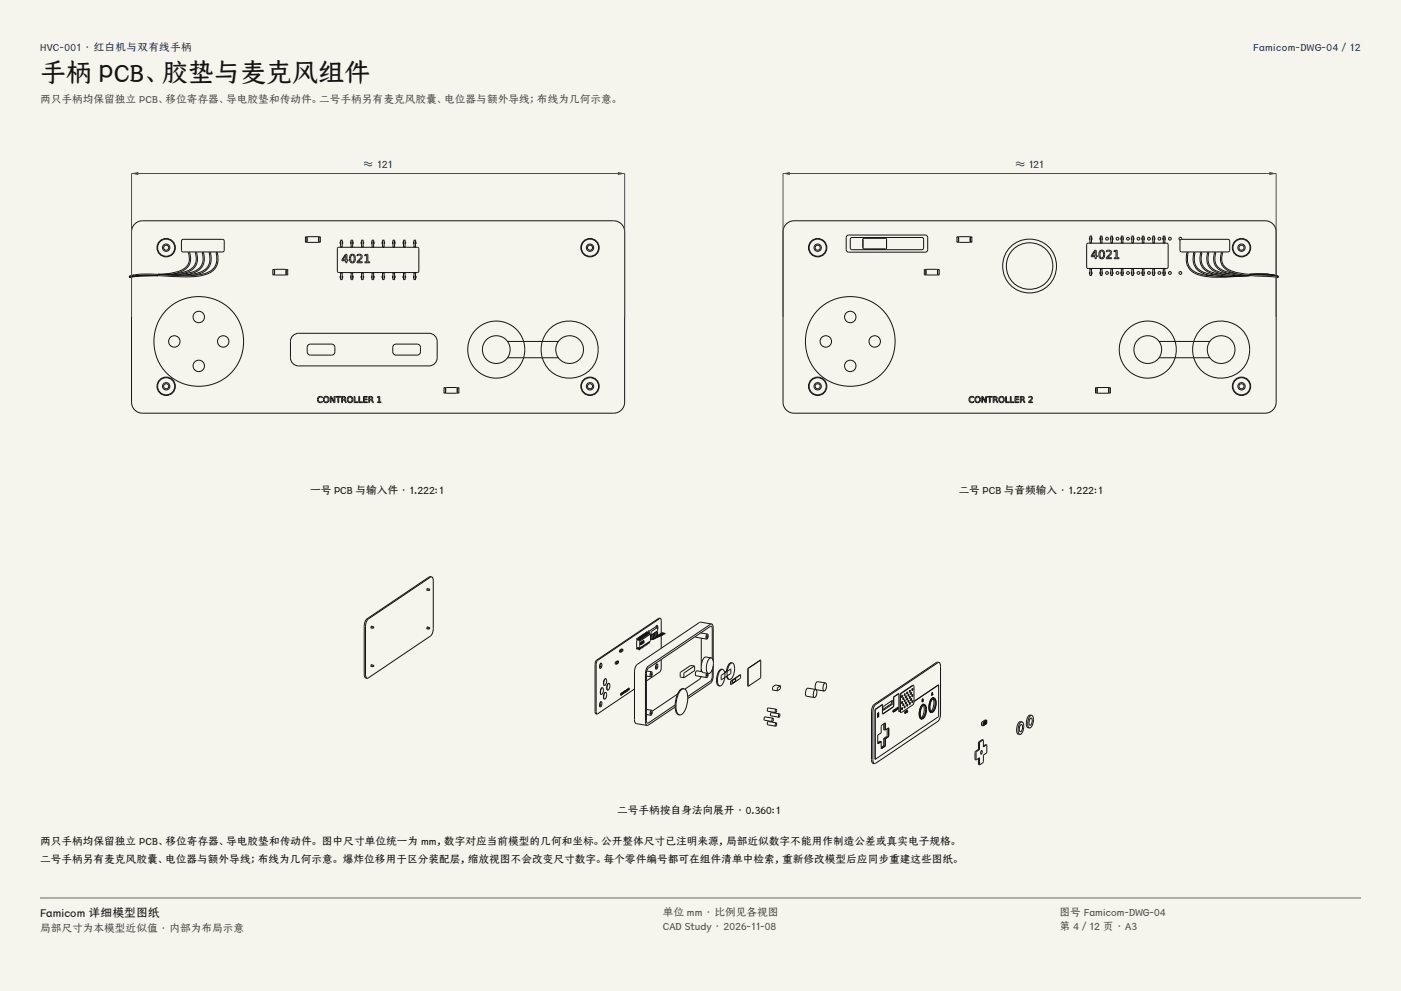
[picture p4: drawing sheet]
<svg xmlns="http://www.w3.org/2000/svg" width="420mm" height="297mm" viewBox="0 0 420 297" stroke-linecap="round" stroke-linejoin="round" font-family="sans-serif">
<g fill="#f5f4ed">
<path d="M0 0h420v297h-420z"/>
<path d="M12 12h396v275h-396z"/>
</g>
<g fill="none" stroke="#141413" stroke-width=".3">
<path d="M54.5 72l.4-.3h11.8l.5 .5v2.8l-.5 .5h-11.8l-.5-.5zM91.6 71v1.6h.4v-1.6M91.6 71h.4M92.1 71h3.4v1.6h-3.4zM95.6 71v1.6h.4v-1.6M95.6 71h.4M101.3 74.2h24.1l.2 .3-.1 7-.4 .2-23.8-.1-.2-.3v-6.8zM102.1 72.4l-.1 .5 .1 .2M102.1 74h.5M102.6 72h-.5v2M102.6 72.4l.2 .4-.2 .3M102.6 72v2"/>
<path d="M103.6 76.2h.4v1.7h.4v.3h-.4v.6h-.3v-.6h-1.2v-.4zM103.7 76.5v1.4h-.9zM105.2 76.3a1.05 1.05 0 0 1 1.2 .3 1.05 1.05 0 0 1 .1 1.2 .91 .91 0 0 1-1.1 1 .91 .91 0 0 1-.6-1.3zM105.3 72.4l-.2 .5 .2 .2M105.3 72v2M105.3 74h.4M105.3 72h.4M105.4 76.6a.64 .64 0 0 1 .7 .1 .64 .64 0 0 1 .1 .8 .61 .61 0 0 1-.1 .8 .61 .61 0 0 1-.8 0l-.2-1.1zM105.7 72.4l.2 .4-.2 .3M105.7 72v2M107 76.3a.91 .91 0 0 1 1.4 .1 .91 .91 0 0 1-.3 1.4l-.7 .7h1.2v.3h-1.6v-.3l.7-.8a.68 .68 0 0 0 .5-1 .68 .68 0 0 0-1.2 0zM108.4 72.4l-.2 .5 .2 .2"/>
<path d="M108.4 72v2M108.4 74h.4M108.4 72h.4M108.9 72.4l.1 .4-.1 .3M108.9 72v2M109.3 76.3l1-.1v2.3h.5v.3h-1.4v-.3h.5v-2l-.6 .2zM111.5 72.4l-.1 .5 .1 .2M111.5 72v2M111.6 72h.4v2M111.6 74h.4M112 72.4l.2 .4-.2 .3M114.7 72.4l-.2 .5 .2 .2"/>
<path d="M114.7 72v2M114.7 72h.4v2M114.7 74h.4M115.1 72.4l.2 .4-.2 .3M117.8 72.4l-.1 .5 .1 .2M117.8 74v-2h.5v2M117.8 74h.5M118.3 72.4l.2 .4-.2 .3M121 72.4l-.2 .5 .2 .2M121 74v-2h.4v2M121 74h.4M121.4 72.4l.2 .4-.2 .3"/>
<path d="M124.1 72.4l-.2 .5 .2 .2M124.1 74v-2h.4l.1 2M124.1 74h.4M124.6 72.4l.2 .4-.2 .3M38.7 82.9l.2 .3M38.7 82.9a29.2 29.2 0 0 1 11.6-.5 27.2 27.2 0 0 0 12.2-.9 4.5 4.5 0 0 0 2.3-5.8h.3a5 5 0 0 1-4.4 6.8 68.5 68.5 0 0 1-15.1 0h-1.5a13.6 13.6 0 0 0-5.2 .7M39.1 82.7l-.4 .2M39.4 82.6v-13.1a3.3 3.3 0 0 1 3.3-3.3h141.3a3.3 3.3 0 0 1 3.3 3.3v51a3.3 3.3 0 0 1-3.3 3.3h-141.3a3.3 3.3 0 0 1-3.3-3.3v-37.5M40.2 82.4l-1.5 .5M47.4 82.6l-4.4-.1-2.8 .3M47.4 82.6h-4.8l-3 .3M47.4 82.6l-5.6 .1-2.8 .4"/>
<path d="M47.4 82.6l-6.5 .2-2 .4M47.4 82.2a29.7 29.7 0 0 0 11.1-1 4.1 4.1 0 0 0 2.1-5.5h.3a4.7 4.7 0 0 1-4 6.4l-1.3 .3M47.4 82.2a34 34 0 0 0 12.8-.7 4.3 4.3 0 0 0 2.5-5.8h.3a4.9 4.9 0 0 1-4.3 6.7l-1.3 .2M52.3 82a5.1 5.1 0 0 0 4.9-4.4l-.4-2-.3 .1a5.5 5.5 0 0 1 .1 3.2 5.9 5.9 0 0 1-5.3 3l-3.9 .3M53.9 82.2a5.4 5.4 0 0 0 5.3-4l-.3-2.6-.3 .1a4.2 4.2 0 0 1-3.5 5.8l-3.4 .6-4.3 .1M81.8 80.8v1.5M81.8 80.8h.4v1.6h-.4M82.4 80.8h3.3v1.6h-3.3zM85.8 80.8h.5l-.1 1.6h-.4zM102.1 82.7l-.1 .5 .1 .2M102.6 81.8h-.5v2h.5M102.6 82.7l.2 .3-.2 .4"/>
<path d="M102.6 81.8v2M105.3 82.7l-.2 .2 .2 .5M105.3 81.8v2M105.3 83.8h.4M105.3 81.8h.4M105.7 82.7l.2 .3-.2 .4M105.7 81.8v2M108.4 82.7l-.2 .5 .2 .2M108.4 81.8v2M108.4 83.8h.4M108.4 81.8h.4M108.9 82.7l.1 .3-.1 .4"/>
<path d="M108.9 81.8v2M111.5 82.7l-.1 .5 .1 .2M111.5 81.8v2M111.6 81.8h.4v2h-.4M112 82.7l.2 .3-.2 .4M114.7 82.7l-.2 .2 .2 .5M114.7 81.8v2M114.7 81.8h.4v2h-.4M115.1 82.7l.2 .3-.2 .4M117.8 82.7l-.1 .5 .1 .2M117.8 81.8h.5v2h-.5zM118.3 82.7l.2 .3-.2 .4"/>
<path d="M121 82.7l-.2 .5 .2 .2M121 81.8h.4v2h-.4zM121.4 82.7l.2 .3-.2 .4M124.1 82.7l-.2 .5 .2 .2M124.1 81.8h.5l-.1 2h-.4zM124.6 82.7l.2 .3-.2 .4M87.6 100.8a2.44 2.44 0 0 1 1.9-.9h39.1a2.44 2.44 0 0 1 2.5 2.4v4.9a2.44 2.44 0 0 1-2.5 2.5h-39.1a2.44 2.44 0 0 1-2.4-2.5v-4.9zM92.4 103.4l.7-.3h6.3a.98 .98 0 0 1 1 1v1.3a.98 .98 0 0 1-1 1h-6.3a.98 .98 0 0 1-1-1v-1.3zM95.4 119a.71 .71 0 0 1 1.2 .2 .72 .72 0 0 0-1 0 .72 .72 0 0 0 0 1 .72 .72 0 0 0 1 .1 .79 .79 0 0 1-.9 .4 .79 .79 0 0 1-.5-1zM99 118.8h.3l.9 1.6v-1.6h.2v1.9h-.3l-.9-1.6v1.6h-.2zM100.6 118.8h1.6v.2h-.7v1.7h-.2v-1.7h-.7zM102.4 118.8h.6a.51 .51 0 0 1 .6 .4 .51 .51 0 0 1-.3 .6l.6 .9h-.3l-.7-.8h-.2v.8h-.3z"/>
<path d="M102.7 119h.3a.33 .33 0 0 1 .4 .4 .33 .33 0 0 1-.4 .3h-.3zM106.2 118.8h.2v1.6h.9v.3h-1.1zM107.6 118.8h.2v1.6h.9v.3h-1.1zM109 118.8h1.1v.2h-.9v.6h.9v.2h-.9v.6h1v.3h-1.2zM110.6 118.8h.5a.51 .51 0 0 1 .6 .4 .51 .51 0 0 1-.3 .6l.6 .9h-.3l-.6-.8h-.3v.8h-.2zM110.8 119h.3a.33 .33 0 0 1 .4 .4 .33 .33 0 0 1-.4 .3h-.3zM113.1 118.9l.7-.1v1.6h.4v.3h-1v-.3h.4v-1.4l-.5 .1zM118 103.4l.7-.3h6.4a.98 .98 0 0 1 1 1v1.3a.98 .98 0 0 1-1 1h-6.4a.98 .98 0 0 1-1-1v-1.3zM133.1 116.2v1.6M133.1 117.8h.4M133.1 116.2h.4M133.5 116.2v1.6"/>
<path d="M133.7 116.2h3.3v1.6h-3.3zM137.1 116.2v1.6M137.2 117.8h.3M137.2 116.2h.3M137.6 116.2v1.6M152.1 102.3h15.3M152.1 107.2h15.3"/>
<circle cx="49.8" cy="74.2" r="2.76"/>
<circle cx="49.8" cy="74.2" r="2.57"/>
<circle cx="49.8" cy="74.2" r="1.1"/>
<circle cx="49.8" cy="74.2" r=".76"/>
<circle cx="91.6" cy="71" r=".02"/>
<circle cx="91.6" cy="72.6" r=".02"/>
<circle cx="92" cy="71" r=".02"/>
<circle cx="92" cy="72.6" r=".02"/>
<circle cx="95.6" cy="71" r=".02"/>
<circle cx="95.6" cy="72.6" r=".02"/>
<circle cx="96" cy="71" r=".02"/>
<circle cx="96" cy="72.6" r=".02"/>
<circle cx="102.1" cy="74" r=".02"/>
<circle cx="102.1" cy="72" r=".02"/>
<circle cx="102.6" cy="72" r=".02"/>
<circle cx="102.6" cy="74" r=".02"/>
<circle cx="105.3" cy="74" r=".02"/>
<circle cx="105.3" cy="72" r=".02"/>
<circle cx="105.7" cy="72" r=".02"/>
<circle cx="105.7" cy="74" r=".02"/>
<circle cx="108.4" cy="72" r=".02"/>
<circle cx="108.4" cy="74" r=".02"/>
<circle cx="108.8" cy="74" r=".02"/>
<circle cx="108.8" cy="72" r=".02"/>
<circle cx="111.6" cy="72" r=".02"/>
<circle cx="111.6" cy="74" r=".02"/>
<circle cx="112" cy="72" r=".02"/>
<circle cx="112" cy="74" r=".02"/>
<circle cx="114.7" cy="74" r=".02"/>
<circle cx="114.7" cy="72" r=".02"/>
<circle cx="115.1" cy="74" r=".02"/>
<circle cx="115.1" cy="72" r=".02"/>
<circle cx="117.8" cy="74" r=".02"/>
<circle cx="117.8" cy="72" r=".02"/>
<circle cx="118.3" cy="74" r=".02"/>
<circle cx="118.3" cy="72" r=".02"/>
<circle cx="121" cy="74" r=".02"/>
<circle cx="121" cy="72" r=".02"/>
<circle cx="121.4" cy="72" r=".02"/>
<circle cx="121.4" cy="74" r=".02"/>
<circle cx="124.1" cy="74" r=".02"/>
<circle cx="124.1" cy="72" r=".02"/>
<circle cx="124.5" cy="72" r=".02"/>
<circle cx="124.5" cy="74" r=".02"/>
<circle cx="176.9" cy="74.2" r="2.76"/>
<circle cx="176.9" cy="74.2" r="2.57"/>
<circle cx="176.9" cy="74.2" r="1.1"/>
<circle cx="176.9" cy="74.2" r=".76"/>
<circle cx="59.6" cy="95" r="1.72"/>
<circle cx="81.8" cy="82.3" r=".02"/>
<circle cx="81.8" cy="80.8" r=".02"/>
<circle cx="82.2" cy="82.3" r=".02"/>
<circle cx="82.2" cy="80.8" r=".02"/>
<circle cx="85.8" cy="82.3" r=".02"/>
<circle cx="85.8" cy="80.8" r=".02"/>
<circle cx="86.2" cy="82.3" r=".02"/>
<circle cx="86.2" cy="80.8" r=".02"/>
<circle cx="102.1" cy="83.8" r=".02"/>
<circle cx="102.1" cy="81.8" r=".02"/>
<circle cx="102.6" cy="83.8" r=".02"/>
<circle cx="102.6" cy="81.8" r=".02"/>
<circle cx="105.3" cy="83.8" r=".02"/>
<circle cx="105.3" cy="81.8" r=".02"/>
<circle cx="105.7" cy="83.8" r=".02"/>
<circle cx="105.7" cy="81.8" r=".02"/>
<circle cx="108.4" cy="83.8" r=".02"/>
<circle cx="108.4" cy="81.8" r=".02"/>
<circle cx="108.8" cy="83.8" r=".02"/>
<circle cx="108.8" cy="81.8" r=".02"/>
<circle cx="111.6" cy="83.8" r=".02"/>
<circle cx="111.6" cy="81.8" r=".02"/>
<circle cx="112" cy="83.8" r=".02"/>
<circle cx="112" cy="81.8" r=".02"/>
<circle cx="114.7" cy="83.8" r=".02"/>
<circle cx="114.7" cy="81.8" r=".02"/>
<circle cx="115.1" cy="83.8" r=".02"/>
<circle cx="115.1" cy="81.8" r=".02"/>
<circle cx="117.8" cy="83.8" r=".02"/>
<circle cx="117.8" cy="81.8" r=".02"/>
<circle cx="118.3" cy="83.8" r=".02"/>
<circle cx="118.3" cy="81.8" r=".02"/>
<circle cx="121" cy="83.8" r=".02"/>
<circle cx="121" cy="81.8" r=".02"/>
<circle cx="121.4" cy="83.8" r=".02"/>
<circle cx="121.4" cy="81.8" r=".02"/>
<circle cx="124.1" cy="83.8" r=".02"/>
<circle cx="124.1" cy="81.8" r=".02"/>
<circle cx="124.5" cy="83.8" r=".02"/>
<circle cx="124.5" cy="81.8" r=".02"/>
<circle cx="49.8" cy="115.8" r="2.76"/>
<circle cx="49.8" cy="115.8" r="2.57"/>
<circle cx="49.8" cy="115.8" r="1.1"/>
<circle cx="49.8" cy="115.8" r=".76"/>
<circle cx="52.3" cy="102.3" r="1.72"/>
<circle cx="59.5" cy="102.3" r="13.5"/>
<circle cx="59.6" cy="109.7" r="1.72"/>
<circle cx="66.9" cy="102.3" r="1.72"/>
<circle cx="97.8" cy="119.7" r=".92"/>
<circle cx="97.8" cy="119.7" r=".69"/>
<circle cx="104.9" cy="119.7" r=".92"/>
<circle cx="104.9" cy="119.7" r=".69"/>
<circle cx="133.1" cy="116.2" r=".02"/>
<circle cx="133.1" cy="117.8" r=".02"/>
<circle cx="133.5" cy="116.2" r=".02"/>
<circle cx="133.5" cy="117.8" r=".02"/>
<circle cx="137.2" cy="116.2" r=".02"/>
<circle cx="137.2" cy="117.8" r=".02"/>
<circle cx="137.5" cy="116.2" r=".02"/>
<circle cx="137.5" cy="117.8" r=".02"/>
<circle cx="148.8" cy="104.8" r="4.2"/>
<circle cx="148.8" cy="104.8" r="8.6"/>
<circle cx="170.7" cy="104.8" r="8.6"/>
<circle cx="170.8" cy="104.8" r="4.2"/>
<circle cx="176.9" cy="115.8" r="2.76"/>
<circle cx="176.9" cy="115.8" r="2.57"/>
<circle cx="176.9" cy="115.8" r="1.1"/>
<circle cx="176.9" cy="115.8" r=".76"/>
</g>
<path d="M39.4 95v-43h147.9v43" fill="none" stroke="#504e49" stroke-width=".3"/>
<g fill="#504e49">
<path d="M39.4 52l2.1-.5v1z"/>
<path d="M185.2 51.5l2.1 .5-2.1 .5z"/>
</g>
<g fill="none" stroke="#141413" stroke-width=".3">
<path d="M253.9 70.7l.5-.3h23l.5 .3 .2 .5v3.6l-.2 .6-.5 .2h-23l-.5-.2-.2-.6v-3.6zM255 71.4l.4-.2h21l.5 .5v2.7l-.5 .4h-21l-.5-.4zM258.7 71.5l.4-.1h6.5l.2 .3-.1 2.8-.3 .2-6.5-.1-.2-.3zM286.9 71v1.6h.4v-1.6M286.9 71h.4M287.5 71h3.3v1.6h-3.3zM290.9 71v1.6h.4v-1.6M290.9 71h.4M326 72.9h24l.2 .4-.1 6.9-.3 .3-23.8-.1-.2-.4v-6.7zM326.7 71.2l-.1 .5 .1 .2M326.7 70.8v2h.5v-2M326.8 70.8h.4"/>
<path d="M327.2 71.2l.2 .3-.2 .4M328.2 75h.4v1.6h.4v.3h-.4v.6h-.3v-.6h-1.1v-.3zM328.3 75.3v1.3h-.9zM329.8 75.1a1.05 1.05 0 0 1 1.2 .3 1.05 1.05 0 0 1 .1 1.2 .91 .91 0 0 1-1 1 .91 .91 0 0 1-.7-1.3zM329.9 71.2l-.2 .5 .2 .2M329.9 70.8v2h.4l.1-2M329.9 70.8h.4M330 75.3a.64 .64 0 0 1 .8 .2 .64 .64 0 0 1 0 .8 .61 .61 0 0 1-.1 .8 .61 .61 0 0 1-.8-.1l-.1-1zM330.4 71.2l.1 .3-.1 .4M331.7 75.1a.91 .91 0 0 1 1.4 .1 .91 .91 0 0 1-.4 1.4l-.7 .6h1.2v.3h-1.6v-.3l.8-.7a.68 .68 0 0 0 .4-1.1 .68 .68 0 0 0-1.1 .1zM333 71.2l-.1 .2 .1 .5M333 70.8v2h.5"/>
<path d="M333.1 70.8h.4M333.5 71.2l.2 .3-.2 .4M333.5 70.8v2M334 75.1l.9-.1v2.2h.6v.3h-1.5v-.3h.6v-1.9l-.6 .1zM336.2 71.2l-.2 .5 .2 .2M336.2 70.8v2h.4M336.2 70.8h.4M336.6 71.2l.2 .3-.2 .4M336.6 70.8v2M339.3 71.2l-.1 .5 .1 .2M339.3 70.8v2M339.3 72.8h.5"/>
<path d="M339.3 70.8h.5M339.8 71.2l.2 .3-.2 .4M339.8 70.8v2M342.5 71.2l-.2 .5 .2 .2M342.5 70.8v2M342.5 72.8h.4M342.5 70.8h.4M342.9 71.2l.2 .3-.2 .4M342.9 70.8v2M345.6 71.2l-.2 .5 .2 .2M345.6 70.8v2M345.6 70.8h.4"/>
<path d="M346.1 71.2l.1 .3-.1 .4M346.1 70.8v2h-.5M348.7 71.2l-.1 .2 .1 .5M348.7 70.8v2M348.8 70.8h.4M349.2 71.2l.2 .3-.2 .4M349.2 70.8v2h-.4M354 71.8l14.2-.1 .4 .5v2.8l-.4 .5h-14l-.5-.5v-2.8zM354.2 71.7a.42 .42 0 0 0-.2-.5 .42 .42 0 0 0-.5 .2 .42 .42 0 0 0 .3 .6M366.2 75.6l.4 .2a4 4 0 0 0 3 5.5 66.6 66.6 0 0 0 12.7 1.4l.9 .2-.1 .3-2.7-.3a37.5 37.5 0 0 1-11.9-1.6 4.2 4.2 0 0 1-2.3-5.7zM277.1 80.8v1.5M277.1 80.8h.4v1.6h-.4"/>
<path d="M277.7 80.8h3.3v1.6h-3.3zM281.2 80.8h.4l-.1 1.6h-.3zM326.7 81.5l-.1 .4 .1 .2M326.7 82.5v-1.9h.5v1.9M326.8 82.6h.4M327.2 81.5l.2 .3-.2 .3M329.9 81.5l-.2 .4 .2 .2M329.9 82.5v-1.9h.4l.1 1.9M329.9 82.6h.4M330.4 81.5l.1 .3-.1 .3M333 81.5l-.1 .2 .1 .4M333.1 82.6h.4"/>
<path d="M333.5 80.6h-.4l-.1 1.9M333.5 81.5l.2 .3-.2 .3M333.5 80.6v1.9M336.2 81.5l-.2 .4 .2 .2M336.2 82.6h.4M336.6 80.6h-.4v1.9M336.6 81.5l.2 .3-.2 .3M336.6 80.6v1.9M339.3 81.5l-.1 .4 .1 .2M339.3 80.6v1.9M339.3 82.6h.5M339.3 80.6h.5"/>
<path d="M339.8 81.5l.2 .3-.2 .3M339.8 80.6v1.9M342.5 81.5l-.2 .4 .2 .2M342.5 80.6v1.9M342.5 82.6h.4M342.5 80.6h.4M342.9 81.5l.2 .3-.2 .3M342.9 80.6v1.9M345.6 81.5l-.2 .4 .2 .2M345.6 80.6v1.9M345.6 82.6h.4M345.6 80.6h.4l.1 1.9"/>
<path d="M346.1 81.5l.1 .3-.1 .3M348.7 81.5l-.1 .2 .1 .4M348.7 80.6v1.9M348.8 82.6h.4M348.8 80.6h.4v1.9M349.2 81.5l.2 .3-.2 .3M365.5 82.5l-1.5-.1a6.2 6.2 0 0 1-5.8-3.3l-.2-1.5 .3-1.9h-.4a4.9 4.9 0 0 0 4.1 6.7 48 48 0 0 0 12.6 .2M367.2 82.3l-1.4-.2a6.2 6.2 0 0 1-5.5-3l-.2-1.5 .2-1.9h-.3a4.7 4.7 0 0 0 4.1 6.5 43.4 43.4 0 0 0 10.5 .4M368.9 82.1l-1.6-.2a5.2 5.2 0 0 1-5.1-3.8l.2-2.4h-.3a4.5 4.5 0 0 0 3.8 6.3l3.7 .5 5 .1M370.5 82a6.9 6.9 0 0 1-6-3l-.3-1.4 .3-1.9h-.3a4.4 4.4 0 0 0 3.4 6.1l3.1 .6 3.9 .2M374.6 82.6a53.5 53.5 0 0 1-14.8-.1 5.1 5.1 0 0 1-3.9-6.8h.3a4.9 4.9 0 0 0 4.3 6.6l3.3 .4M374.6 82.2l3.6-.1 3 .2"/>
<path d="M374.6 82.2h1a24 24 0 0 1 6.8 .4M374.6 82.2h3.7a13.1 13.1 0 0 1 5 .7M374.6 82.2h3.7a13.6 13.6 0 0 1 5 .7M374.6 82.2l5.8 .1 2.9 .6M382.6 82.6v-13.1a3.3 3.3 0 0 0-3.3-3.3h-141.3a3.3 3.3 0 0 0-3.3 3.3v51a3.3 3.3 0 0 0 3.3 3.3h141.3a3.3 3.3 0 0 0 3.3-3.3v-37.4M383.3 82.9l-.1 .1M290.7 119a.71 .71 0 0 1 1.3 .2 .72 .72 0 0 0-1.1 0 .72 .72 0 0 0 0 1 .72 .72 0 0 0 1.1 .1 .79 .79 0 0 1-1 .4 .79 .79 0 0 1-.5-1zM294.3 118.8h.4l.8 1.6v-1.6h.2v1.9h-.3l-.8-1.6v1.6h-.3zM295.9 118.8h1.6v.2h-.7v1.7h-.2v-1.7h-.7zM297.7 118.8h.6a.51 .51 0 0 1 .6 .4 .51 .51 0 0 1-.3 .6l.6 .9h-.3l-.6-.8h-.3v.8h-.3zM298 119h.3a.33 .33 0 0 1 .4 .4 .33 .33 0 0 1-.4 .3h-.3zM301.5 118.8h.2v1.6h.9v.3h-1.1z"/>
<path d="M302.9 118.8h.2v1.6h.9v.3h-1.1zM304.3 118.8h1.1v.2h-.9v.6h.9v.2h-.9v.6h1v.3h-1.2zM305.9 118.8h.5a.51 .51 0 0 1 .6 .4 .51 .51 0 0 1-.3 .6l.6 .9h-.3l-.6-.8h-.3v.8h-.2zM306.1 119h.3a.33 .33 0 0 1 .4 .4 .33 .33 0 0 1-.4 .3h-.3zM308.4 118.9a.7 .7 0 0 1 1.1 .2 .7 .7 0 0 1-.5 1l-.3 .3h.8v.3h-1.1l.3-.6a.54 .54 0 0 0 .6-.5 .54 .54 0 0 0-.4-.6l-.5 .2zM328.4 116.2v1.6M328.4 117.8h.4M328.4 116.2h.4M328.8 116.2v1.6M329 116.2h3.3v1.6h-3.3zM332.4 116.2v1.6M332.5 117.8h.4"/>
<path d="M332.5 116.2h.4M332.9 116.2v1.6M347.4 102.3h15.3M347.4 107.2h15.3"/>
<circle cx="245.1" cy="74.2" r="2.76"/>
<circle cx="245.1" cy="74.2" r="2.57"/>
<circle cx="245.1" cy="74.2" r="1.1"/>
<circle cx="245.1" cy="74.2" r=".76"/>
<circle cx="286.9" cy="71" r=".02"/>
<circle cx="286.9" cy="72.6" r=".02"/>
<circle cx="287.3" cy="71" r=".02"/>
<circle cx="287.3" cy="72.6" r=".02"/>
<circle cx="290.9" cy="71" r=".02"/>
<circle cx="290.9" cy="72.6" r=".02"/>
<circle cx="291.3" cy="71" r=".02"/>
<circle cx="291.3" cy="72.6" r=".02"/>
<circle cx="308.6" cy="79.7" r="8.1"/>
<circle cx="308.6" cy="79.7" r="7"/>
<circle cx="326.8" cy="72.8" r=".02"/>
<circle cx="326.8" cy="70.8" r=".02"/>
<circle cx="327.2" cy="70.8" r=".02"/>
<circle cx="327.2" cy="72.8" r=".02"/>
<circle cx="329.9" cy="72.8" r=".02"/>
<circle cx="329.9" cy="70.8" r=".02"/>
<circle cx="330.3" cy="70.8" r=".02"/>
<circle cx="330.3" cy="72.8" r=".02"/>
<circle cx="331.9" cy="71.5" r=".42"/>
<circle cx="333.1" cy="72.8" r=".02"/>
<circle cx="333.1" cy="70.8" r=".02"/>
<circle cx="333.5" cy="70.8" r=".02"/>
<circle cx="333.5" cy="72.8" r=".02"/>
<circle cx="335" cy="71.5" r=".42"/>
<circle cx="336.2" cy="72.8" r=".02"/>
<circle cx="336.2" cy="70.8" r=".02"/>
<circle cx="336.6" cy="72.8" r=".02"/>
<circle cx="336.6" cy="70.8" r=".02"/>
<circle cx="338.2" cy="71.5" r=".42"/>
<circle cx="339.3" cy="72.8" r=".02"/>
<circle cx="339.3" cy="70.8" r=".02"/>
<circle cx="339.8" cy="70.8" r=".02"/>
<circle cx="339.8" cy="72.8" r=".02"/>
<circle cx="341.3" cy="71.5" r=".42"/>
<circle cx="342.5" cy="70.8" r=".02"/>
<circle cx="342.5" cy="72.8" r=".02"/>
<circle cx="342.9" cy="72.8" r=".02"/>
<circle cx="342.9" cy="70.8" r=".02"/>
<circle cx="344.4" cy="71.5" r=".42"/>
<circle cx="345.6" cy="72.8" r=".02"/>
<circle cx="345.6" cy="70.8" r=".02"/>
<circle cx="346" cy="72.8" r=".02"/>
<circle cx="346" cy="70.8" r=".02"/>
<circle cx="347.6" cy="71.5" r=".42"/>
<circle cx="348.8" cy="72.8" r=".02"/>
<circle cx="348.8" cy="70.8" r=".02"/>
<circle cx="349.2" cy="72.8" r=".02"/>
<circle cx="349.2" cy="70.8" r=".02"/>
<circle cx="350.7" cy="71.5" r=".42"/>
<circle cx="372.2" cy="74.2" r="2.76"/>
<circle cx="372.2" cy="74.2" r="2.57"/>
<circle cx="372.2" cy="74.2" r="1.1"/>
<circle cx="372.2" cy="74.2" r=".76"/>
<circle cx="254.9" cy="95" r="1.72"/>
<circle cx="277.1" cy="82.3" r=".02"/>
<circle cx="277.1" cy="80.8" r=".02"/>
<circle cx="277.5" cy="82.3" r=".02"/>
<circle cx="277.5" cy="80.8" r=".02"/>
<circle cx="281.2" cy="82.3" r=".02"/>
<circle cx="281.2" cy="80.8" r=".02"/>
<circle cx="281.5" cy="82.3" r=".02"/>
<circle cx="281.5" cy="80.8" r=".02"/>
<circle cx="326.8" cy="82.5" r=".02"/>
<circle cx="326.8" cy="80.6" r=".02"/>
<circle cx="327.2" cy="82.5" r=".02"/>
<circle cx="327.2" cy="80.6" r=".02"/>
<circle cx="329.9" cy="82.5" r=".02"/>
<circle cx="329.9" cy="80.6" r=".02"/>
<circle cx="330.3" cy="82.5" r=".02"/>
<circle cx="330.3" cy="80.6" r=".02"/>
<circle cx="331.9" cy="81.8" r=".42"/>
<circle cx="333.1" cy="82.5" r=".02"/>
<circle cx="333.1" cy="80.6" r=".02"/>
<circle cx="333.5" cy="82.5" r=".02"/>
<circle cx="333.5" cy="80.6" r=".02"/>
<circle cx="335" cy="81.8" r=".42"/>
<circle cx="336.2" cy="82.5" r=".02"/>
<circle cx="336.2" cy="80.6" r=".02"/>
<circle cx="336.6" cy="82.5" r=".02"/>
<circle cx="336.6" cy="80.6" r=".02"/>
<circle cx="338.2" cy="81.8" r=".42"/>
<circle cx="339.3" cy="82.5" r=".02"/>
<circle cx="339.3" cy="80.6" r=".02"/>
<circle cx="339.8" cy="82.5" r=".02"/>
<circle cx="339.8" cy="80.6" r=".02"/>
<circle cx="341.3" cy="81.8" r=".42"/>
<circle cx="342.5" cy="82.5" r=".02"/>
<circle cx="342.5" cy="80.6" r=".02"/>
<circle cx="342.9" cy="82.5" r=".02"/>
<circle cx="342.9" cy="80.6" r=".02"/>
<circle cx="344.4" cy="81.8" r=".42"/>
<circle cx="345.6" cy="82.5" r=".02"/>
<circle cx="345.6" cy="80.6" r=".02"/>
<circle cx="346" cy="82.5" r=".02"/>
<circle cx="346" cy="80.6" r=".02"/>
<circle cx="347.6" cy="81.8" r=".42"/>
<circle cx="348.8" cy="82.5" r=".02"/>
<circle cx="348.8" cy="80.6" r=".02"/>
<circle cx="349.2" cy="82.5" r=".02"/>
<circle cx="349.2" cy="80.6" r=".02"/>
<circle cx="350.7" cy="81.8" r=".42"/>
<circle cx="353.9" cy="81.8" r=".42"/>
<circle cx="245.1" cy="115.8" r="2.76"/>
<circle cx="245.1" cy="115.8" r="2.57"/>
<circle cx="245.1" cy="115.8" r="1.1"/>
<circle cx="245.1" cy="115.8" r=".76"/>
<circle cx="247.6" cy="102.3" r="1.72"/>
<circle cx="254.9" cy="102.3" r="13.5"/>
<circle cx="254.9" cy="109.7" r="1.72"/>
<circle cx="262.2" cy="102.3" r="1.72"/>
<circle cx="293.1" cy="119.7" r=".92"/>
<circle cx="293.1" cy="119.7" r=".69"/>
<circle cx="300.2" cy="119.7" r=".92"/>
<circle cx="300.2" cy="119.7" r=".69"/>
<circle cx="328.4" cy="116.2" r=".02"/>
<circle cx="328.4" cy="117.8" r=".02"/>
<circle cx="328.8" cy="116.2" r=".02"/>
<circle cx="328.8" cy="117.8" r=".02"/>
<circle cx="332.5" cy="116.2" r=".02"/>
<circle cx="332.5" cy="117.8" r=".02"/>
<circle cx="332.9" cy="116.2" r=".02"/>
<circle cx="332.9" cy="117.8" r=".02"/>
<circle cx="344.1" cy="104.8" r="4.2"/>
<circle cx="344.1" cy="104.8" r="8.6"/>
<circle cx="366" cy="104.8" r="8.6"/>
<circle cx="366.1" cy="104.8" r="4.2"/>
<circle cx="372.2" cy="115.8" r="2.76"/>
<circle cx="372.2" cy="115.8" r="2.57"/>
<circle cx="372.2" cy="115.8" r="1.1"/>
<circle cx="372.2" cy="115.8" r=".76"/>
</g>
<path d="M234.7 95v-43h147.9v43" fill="none" stroke="#504e49" stroke-width=".3"/>
<g fill="#504e49">
<path d="M234.7 52l2.1-.5v1z"/>
<path d="M380.5 51.5l2.1 .5-2.1 .5z"/>
</g>
<g fill="none" stroke="#141413" stroke-width=".3">
<path d="M128 176.9l.7 .1M128 176.9h.1M128.1 176.4l.6 .1M128.1 176.4h.1M128.2 176.5h-.2l.2 .4M128.7 176.5v.5M129.4 172.9h-.7l-19 12.8-.5 2v14.8a.77 .77 0 0 0 .9 .8M129.4 172.9l.3 .3 .2 .9v14.3l-.6 1.9-19.2 13M129.4 172.9l-19.3 12.9-.5 2v14.2l.1 .9 .4 .4M111.2 199.7l.7 .1M111.2 188.2l.7 .1M111.2 199.7h.1"/>
<path d="M111.2 188.2h.1M111.3 187.7l.7 .1M111.3 199.2l.7 .2M111.3 187.7h.1M111.5 199.3h-.2l.1 .4M111.5 187.7l-.2 .1 .1 .4M112 199.4l-.1 .4M112 187.8l-.1 .5M128 188.4l.7 .1M128 188.4h.1M128.1 188l.6 .1M128.1 187.9v.1"/>
<path d="M128.2 188h-.2l.2 .4M128.7 188.1v.4M180 198.9l.3-.1 .1 .5-.1 .7-.3 .3a1.22 1.22 0 0 1 0-1.4zM180 198.8l.1 .7-.3 .7M184.4 198.5h.1M184.4 199h.1M184.4 199h.4M184.5 198.5l.4 .1M184.5 198.4v.1M184.8 198.6h.1M184.8 199h.1M184.9 199h.1"/>
<path d="M184.9 198.6h.1M184.9 198.6l-.1 .4M184.9 198.6v.4M184.9 198.2h.1M184.9 198.2h.5M185 198.2h.1M185 198.1l-.6 .4v.5M185 198.1h.1M185.4 198.2v.5M185.4 198.2h.1M185.4 198.2v.1M185.4 198.7h.1"/>
<path d="M185.4 198.6h.1M185.4 198.2l-.5 .4M185.4 198.2v.4l-.6 .4M185.7 195.4h.1M185.7 194.9h.1M185.7 195.4h.4M185.8 194.9h.1M185.8 194.9l.4 .1M186.1 195h.1M186.1 195.4h.1M186.2 195.4h.1M186.2 195h.1"/>
<path d="M186.2 195l-.1 .4M186.2 195v.4M186.2 194.6h.1M186.2 194.6h.5M186.3 194.6h.1M186.3 194.5l-.6 .4v.5M186.3 194.5h.1M186.6 194.7h.1M186.6 194.6h.1M186.7 195.1h-.1M186.7 195h.1M186.7 194.6h.1"/>
<path d="M186.7 194.6l-.5 .4v.4M186.7 195.1l-.6 .3M186.7 194.6v.5M190.8 191.6l.8 .1M190.8 194.4l.8 .2M190.9 194.3l.7 .2M190.9 191.4l.7 .1M190.9 194.1l1.1 .2M190.9 194.2v.1M190.9 194.2v.3M190.9 191.4h.1M190.9 191.4v.2"/>
<path d="M190.9 194.4v.1M190.9 194.1h.1M191.2 194.1l.1 .1M191.3 191.3l.7 .1M191.3 191.1l.7 .2M191.3 191.1h.1M191.3 191.1v.2M191.3 191.3h.1M191.4 191.7l-.5 .3v2.1M191.5 191.2l.1-.2-.1 .2M191.6 191.5h.1M191.6 194.2v.5"/>
<path d="M191.6 191.6h.1M191.6 192h.1M191.6 191.4h.1M191.6 194.7h.1M191.6 191.4v.6M191.6 191.5v.5M191.7 191l.8 .2M191.7 190.9l.7 .1M191.7 194.7h.1M191.7 191.4h.1M191.7 192h.1M191.7 194.2l-.1 .5"/>
<path d="M191.7 191.4l-.1 .6M191.7 191v.1M191.8 190.9l-.1 .2M191.8 191.4h-.2M191.8 194.2h.1M192 190.7l-.1 .2zM192 193.2h.1M192 193.1v.1M192 193.1h.1M192 191.3h.1M192 194.1v.3M192 194.2h.1"/>
<path d="M192 191.2h.1M192 194.4h.1M192 191.7h.1M192 191.1v.6M192 191.1h.1M192.1 191.2h.1M192.1 191.7h.1M192.1 194.4h.1M192.1 190.7l.8 .2M192.1 190.6l.7 .1M192.1 191.1h.1M192.1 191.1v.6"/>
<path d="M192.1 194.1v.3M192.1 192.5l-.1 .6M192.1 193.2h.1M192.1 193h.1M192.1 192.6l-.1 .5M192.2 192.5h-.1M192.2 192.5l-.1 .7M192.2 190.6v.2M192.2 191.1l-.1 .1M192.2 192.9h.1M192.2 192.9l-.2 .2M192.2 192.9l-.2 .3"/>
<path d="M192.2 192.9v.1M192.2 194h.3M192.3 192.8l.1 .3M192.3 192.5v.3M192.3 190.6l.1-.2v.2M192.3 192.8l.1 .2M192.4 193.1h.1M192.4 192.3l-.1 .2M192.4 193h.1M192.4 191h.1M192.4 191.4h.1M192.4 194.1h.1"/>
<path d="M192.4 190.9h.1M192.4 192.4l-.1 .4M192.4 192.4v.5M192.4 192.4h.1M192.4 192.3h.1M192.4 192.3l.1 .6M192.4 192.9v.1M192.5 192.9l-.1 .1M192.5 190.8l-.1 .6M192.5 190.8h.1M192.5 193.9v.3M192.5 193.8v.4"/>
<path d="M192.5 191.4h.1M192.5 190.9h.1M192.5 194.2h.1M192.5 192.9l-.1 .2M192.5 190.5l.8 .1M192.5 190.3l.7 .1M192.5 194.1h.1M192.5 190.9v.5M192.6 190.3h.1M192.6 190.3l-.1 .2M192.6 190.5h-.1M192.6 192.9h.1"/>
<path d="M192.6 192.4h.1M192.6 192.3v.1M192.6 192.3h.1M192.6 190.8l-.1 .6M192.6 192.2v.1M192.6 192.7v.2M192.6 193.7h.3M192.7 192.2h-.1M192.7 192.2l-.1 .2M192.7 192.5l-.1 .2M192.7 192.5h.1M192.7 192.2h.1"/>
<path d="M192.7 192.2v.1M192.7 192.1v.1M192.7 192.1h.1M192.7 192.4v.1M192.7 192.1l.1 .1M192.7 192.3v.1M192.8 192.2v.1M192.8 192.4l-.2 .4M192.8 192.7h.1M192.8 192.3v.1M192.8 192.7l-.2 .2M192.8 192.7l-.2 .1"/>
<path d="M192.8 190.1l-.1 .2zM192.8 190.7h.1M192.8 190.6v.5M192.8 190.8h.1M192.8 191.2h.1M192.8 190.6h.1M192.8 193.9h.1M192.9 190.6h-.1M192.9 190.6h.1M192.9 193.6l-.1 .3M192.9 192.1h.1M192.9 192.6h.1"/>
<path d="M192.9 192.6v.1M192.9 192.7h.1M192.9 191.2h.1M192.9 193.9h.1M192.9 190.2l.8 .1M192.9 190l.7 .1M192.9 191.1h.1M192.9 193.8h.1M192.9 193.8v.1M192.9 191.1v.1M192.9 190.6v.6M192.9 193.5v.4"/>
<path d="M193 192.6h.1M193 192l-.1 .1M193 192.1h-.1M193 190.2h-.1M193 191.9h.1M193 191.9v.7M193 190l-.1 .2M193 190.6h-.1M193.1 193.4h.2M193.1 192.5h.1M193.1 192.5l-.2 .2M193.1 192.5l-.2 .1"/>
<path d="M193.1 190.1l.1-.3v.3M193.2 190.5h.1M193.2 190.4h.1M193.2 190.9h.1M193.2 193.6h.1M193.2 190.3h.1M193.3 190.3l-.1 .6M193.3 190.3h.1M193.3 193.3l-.1 .3M193.3 193.3v.3M193.3 193.6h.1M193.3 190.9h.1"/>
<path d="M193.3 189.9l.8 .1M193.4 189.7l1.1 .2M193.4 190.8h.1M193.4 190.3h.1M193.4 193.6h.1M193.4 193.2l-.1 .4M193.4 190.3l-.1 .6M193.4 189.9v.1M193.4 189.8v.2M193.5 193.1l.2 .1M193.6 189.6v.2zM193.6 190.1h.1"/>
<path d="M193.6 190.2h.1M193.6 190h.1M193.6 190.6h.1M193.6 193.3h.1M193.7 190l-.1 .6M193.7 190h.1M193.7 193.1l-.1 .2M193.7 193v.3M193.7 193.3h.1M193.7 190.6h.1M193.7 189.6l.8 .2M193.8 189.5l.7 .1"/>
<path d="M193.8 190h.1M193.8 193.3h.1M193.8 190.6h.1M193.8 190l-.1 .6M193.8 192.9l-.1 .4M193.8 189.4v.1M193.8 189.4v.2M193.9 192.9h.2M194 189.5v-.2v.2M194.1 193h.1M194.1 190.3h.1M194.1 189.8h.1"/>
<path d="M194.1 189.7v.6M194.1 189.7h.1M194.1 192.8v.2M194.1 192.7v.3M194.2 193h.1M194.2 189.7h.1M194.2 190.3h.1M194.2 189.7l-.1 .6M194.2 192.7l-.1 .3M194.3 192.6h.2M194.5 189l-.1 .2zM194.5 190h.1"/>
<path d="M194.5 189.5h.1M194.5 192.8h.1M194.5 190v.1M194.5 189.4v.6M194.5 189.4h.1M194.5 189.4l.1 .1M194.5 192.5v.2M194.5 192.4v.4M194.5 190.1h.1M194.6 189.5h.1M194.6 192.7h.1M194.6 190h.1"/>
<path d="M194.6 192.7l-.1 .1M194.6 190l-.1 .1M194.6 190h.4M194.6 189.5v.5M194.6 192.4v.3M195 190l-3.2 2.1v2.1M195 190v2.1l-3.2 2.1M195 191.3l.3 .4 .9-.3M195 190.3h.2M195.1 190.3v.3a.63 .63 0 0 0 0 .7 .63 .63 0 0 0 .8 .2M195.3 190.3h-.1M195.4 190.2a.77 .77 0 0 0 .1 1 .77 .77 0 0 0 .9 .1l.2-.1"/>
<path d="M195.5 190.2a.76 .76 0 0 0 .6 1.1h.2M195.8 190a.79 .79 0 0 0 0 .9 .79 .79 0 0 0 1 .2l.2-.1M195.9 189.9v.2a.62 .62 0 0 0 0 .8 .62 .62 0 0 0 .7 .2M196.2 191.3h-.1M196.2 189.7a.86 .86 0 0 0 0 .9 .86 .86 0 0 0 .8 .4l.3-.1M196.2 189.7h.1M196.3 189.6v.1M196.3 189.7h.1M196.3 189.7a1.1 1.1 0 0 0 .3 1.3M196.5 187.9l-1.9 1.3-.1 .8M196.5 187.9h.1M196.5 187.9l.6 .1"/>
<path d="M196.5 191l-.1 .2M196.6 187.9l.2-.4h.3l.1 .9M196.6 191.1h-.1M196.7 189.5a.82 .82 0 0 0 0 1 .82 .82 0 0 0 1 .2M196.7 189.5h.1M196.7 199.1h.4l.1 .4-.1 .8-.4 .3a1.22 1.22 0 0 1 0-1.5zM196.8 189.5a.87 .87 0 0 0 .4 1.3l.3-.1M196.8 199l.1 .8-.3 .6M196.8 187.5l.1 .4M196.8 190.8l-.2 .2M196.9 187.9v.1M196.9 190.9l-.3 .1"/>
<path d="M196.9 190.9l-.1 .1M197.1 189.3l-.1 .3a.8 .8 0 0 0 .3 1.1 .8 .8 0 0 0 1.1-.3l1-.6M197.1 189.3h.1M197.1 188l-1.8 1.3-.1 1M197.1 188v1.1l-1.8 1.2M197.1 188h.1M197.2 189.3h.1M197.2 190.5l-.3 .2M197.2 189.3a.74 .74 0 0 0 0 1 .74 .74 0 0 0 .9 .2l1.2-.7M197.2 190.6l-.2 .2M197.3 190.7l-.1 .1M197.4 190.7l-.1 .1"/>
<path d="M197.8 190.1l-.3 .3M197.9 185.3l-18.9 12.8-.3 1v14.2l.3 .7M197.9 185.3l.3 .7v3.8M197.9 185.3h-.4l-18.8 12.8-.3 1v14.2l.1 .5 .5 .2M198.1 190.1l-.4 .2M198.2 197.7v2.5l-.2 1-4.2 2.9M198.2 190.1h.1M198.2 190.3h.1M198.2 190.5v3.8M198.4 190l-.5 .3M198.6 189.7h.1M198.6 189.7l-1.3 .8"/>
<path d="M198.7 189.7h.1M198.7 189.7l-1.4 .8M198.8 189.9l-.7 .4M198.8 189.7h.1M198.9 189.7v.1M198.9 189.7l-1.5 .9M198.9 189.8h.1M199 189.8h.1M199 189.8l-1.5 .8M199.1 189.9l-.8 .5M199.1 189.8h.1M199.2 189.8h.1"/>
<path d="M199.2 189.8l-1.5 .8M199.3 189.8h.1M207 199.4l-3 2.1v1.4M207.1 199.4h.1M207.1 199.4l1.1 .2M208.2 199.6l-3.1 2.1v1.4M208.2 199.6l-.1 1.4-3 2.1M208.5 190.7l.2 .3 3.1 .5M210 189.7l2.1 .3M210.2 189.6v.1M210.2 191.3v8.1M211.9 190.5l.2 .2-.2 .4z"/>
<path d="M212.1 190l.2 .9-.5 .6M212.1 190a1.04 1.04 0 0 0-.3 1.5M213.2 197.2a2.92 2.92 0 0 1 .3 3.5 1.4 1.4 0 0 1-1.1 1.2M213.2 197.2a1.85 1.85 0 0 0-1.3 1.8 2.77 2.77 0 0 0 .5 2.9M213.2 197.2l-1.5-.3a1.85 1.85 0 0 0-1.3 1.8 2.77 2.77 0 0 0 .5 2.9l1.5 .3M213.3 187l-3.6-.5-18.9 12.9-.6 2v14.7l.5 .8 3.3 .5M213.3 187l-19.2 12.9-.6 2v14.3l.1 .8 .4 .4M213.3 187l.4 .4 .1 .8v9.9M213.5 197.4v-9l-.3-.8-19.1 12.9-.3 1.2 .1 15h.4l8.1-5.4M213.8 199.6v3.5l-.5 1.4-7.1 4.8M219.5 198.7a3.1 3.1 0 0 1 .4 3.7 1.49 1.49 0 0 1-1.2 1.2M219.5 198.7a2.53 2.53 0 0 0-1.5 2.5"/>
<path d="M219.5 198.7a1.61 1.61 0 0 0-1.6 1.7l-.1 .8M227.9 197.9l-3.6 2.4-.1 .2M227.9 197.8l.1 .1M227.9 197.8v.1M228 197.9l-3.6 2.4-.1 .3M228 197.9v5.2l-3.7 2.6M228 197.9h.1M281.5 198.5h-.8l-18.9 12.9-.5 1.9v14.7a.77 .77 0 0 0 .9 .9M281.5 198.5l.3 .4 .2 .8v14.3l-.6 1.9-19.2 13M281.5 198.5l-19.3 13-.5 1.9v14.2l.1 .9 .4 .4M180 210.4h.3l.1 .4-.1 .8-.3 .3a1.22 1.22 0 0 1 0-1.5zM180 210.3l.1 .8-.3 .6"/>
<path d="M180.3 208.1h.1M180.6 206.1h.1M180.6 206.1l.3 .7a1.25 1.25 0 0 1-.6 1.3M180.6 206.1a1.44 1.44 0 0 0-.3 2M181.2 205.4h.1M181.2 209.5h.1M181.6 203.4h.1M181.6 207.5h.1M181.6 203.4l.3 .7a1.25 1.25 0 0 1-.7 1.3M181.6 203.4a1.44 1.44 0 0 0-.4 2M181.6 207.5l.3 .7a1.25 1.25 0 0 1-.7 1.3M181.6 207.5a1.44 1.44 0 0 0-.4 2"/>
<path d="M182.2 206.8h.1M182.5 204.8h.1M182.5 204.8l.3 .7a1.25 1.25 0 0 1-.6 1.3M182.5 204.8a1.44 1.44 0 0 0-.3 2M186.1 208.1l.1 .2M186.1 207.9v.2M186.1 208.1v.2M186.2 208.3h.1M186.2 207.8l-.1 .1M186.2 207.9l-.1 .2M186.2 208.2v.1M186.2 207.8l.1 .1"/>
<path d="M186.2 207.8h.1M186.2 207.8v.1M186.3 207.8h.1M186.3 207.8v.1M186.3 208.2h-.1M186.3 208.2l-.1 .1M186.3 208.2h.1M186.3 207.8v.4M186.4 208.2h.1M186.4 208.1h.1M186.4 207.6v.2M186.4 207.7v.4"/>
<path d="M186.5 207.7h.1M186.5 207.7h-.1M186.5 207.6l-.2 .2M186.5 207.6h.1M186.5 207.6h-.1M186.5 207.6v.2M186.5 208l-.1 .1M186.5 207.7v.2M186.5 207.9v.1M186.5 207.8l-.1 .4M186.6 207.5h.1M186.6 207.5v.6"/>
<path d="M186.6 208v.1M186.6 207.5l.1 .5M186.7 208h.1M186.7 207.4l.1 .1M186.8 207.4l-.1 .6M186.8 207.5h.1M186.8 207.5l.2-.3v.6M186.9 207.8v.1M186.9 207.4v.5M187.1 207.7l-.1 .1M187.1 207.2l-.4 .2M187.1 207.3h.1"/>
<path d="M187.1 207.4v.1M187.1 207.5h.1M187.1 207.2h.1M187.2 207.2l-.1 .2M187.2 207.2h-.1M187.2 207.2h.1M187.2 207.4h.1M187.2 207.4v.2M187.2 207.5h.1M187.2 207.5v.1M187.2 207.2v.2M187.2 207.6h.1"/>
<path d="M187.3 207.5v.1M187.3 207.1v.4M187.3 207.2v.3M187.3 207.6h.1M187.4 207l-.1 .1M187.4 207.5l-.1 .1M187.4 207.1l-.1 .1M187.4 207.1h.1M187.4 207h.1M187.4 207.1l-.1 .4M187.5 207l-.1 .5M187.5 206.9h.1"/>
<path d="M187.5 207.4h.1M187.5 206.9v.5M187.6 206.9h.1M187.6 206.9h-.1M187.6 206.9l.1 .4M187.7 207.3h.1M187.8 206.8l-.1 .5M187.8 206.8h-.1M187.9 207.1h.1M187.9 207.1l-.1 .1M187.9 206.7v.5M187.9 206.7h.1"/>
<path d="M188.1 206.8h.1M188.1 206.8h-.2M188.1 206.6h.1M188.1 206.6v.4M188.1 207v.1M188.1 206.5v.5M188.1 206.5h.1M188.2 206.6v.4l-.7 .4M188.2 206.5v.1M188.2 206.7l-.3 .2M188.2 206.8h.1M188.2 206.5h.1"/>
<path d="M188.2 206.7h.1M188.2 206.5l-.3 .2M188.2 206.6v.1M188.2 206.8l.1 .1M188.3 206.7v.2M188.3 206.5v.1M188.3 206.6l-.1 .1M188.3 206.9h.1M188.3 206.6h.1M188.4 206.8h.1M188.4 206.3l.1 .1M188.4 206.4h.1"/>
<path d="M188.4 206.3h.1M188.5 206.3h-.1M188.5 206.3v.1M188.5 206.2v.1M188.5 206.3h.1M188.5 206.5l-.1 .2M188.5 206.5h.1M188.6 206.3v.1M188.6 206.2h-.1M188.6 206.2h.1M188.6 206.4l-.1 .1M188.6 206.4h.1"/>
<path d="M188.6 206.5v.1M188.6 206.2v.1M188.6 206.4v.1M188.6 206.6h.1M188.6 206.6l-.2 .2M190.2 206.5l-11.2 7.5M193.8 214.1l1.3 .3M193.8 212.6l1.5 .3M193.8 202.6l1.3 .2M193.9 201.1l1.4 .2M194 214.2l-.2 .1M195.1 213.4l.3 .1-.2 .4z"/>
<path d="M195.1 201.8l.3 .2-.2 .4zM195.3 212.9l.2 .9-.4 .6M195.3 212.9a1.03 1.03 0 0 0-.2 1.5M195.3 201.3l.2 .9-.4 .6M195.3 201.3a1.03 1.03 0 0 0-.2 1.5M202.4 211.9l-8.4 5.5M203.1 208l-7.6 5.1M204 202.9l1.1 .2M204 202.9h.1M205.1 206.4a2.55 2.55 0 0 1 1.1 2.8l-.5 2.8a2.88 2.88 0 0 1-1.9 2.3M205.1 206.4a2.36 2.36 0 0 0-1.9 2.1l-.3 1a6.1 6.1 0 0 0 .3 4.5l.6 .3M205.1 206.4a1.5 1.5 0 0 0-1.8 1.2l-.7 1.9a6.1 6.1 0 0 0 .4 4.4l.8 .4"/>
<path d="M210.2 202.8l-.5 .8-4.4 2.9M210.2 200.5v.8M210.5 201.3l-1.6-.3a1.03 1.03 0 0 0-.2 1.5l3.1 .6M211.8 201.8l-.2 .8 .2 .5M211.9 202.1l.2 .1-.2 .4zM212.3 201.8l-.1 1-.4 .3M213.5 200.7a5 5 0 0 1-.3 3.2l-7 4.8M216.3 202.4l2.8-1.9-.1 1.4-2.7 1.8zM216.6 200.6h-.2a1.96 1.96 0 0 0-1.4 1.9 3.9 3.9 0 0 0 .1 2.8l.7 .3M216.6 200.6a2.92 2.92 0 0 1 .5 3.2l-.2 .6a1.47 1.47 0 0 1-1.1 1.2M216.6 200.6a1.96 1.96 0 0 0-1.4 1.9 3.9 3.9 0 0 0 .2 2.8l.4 .3M217.8 201.2l-.6 .3"/>
<path d="M217.8 201.2h.2M217.8 202.7l.2 .6 .7 .3M218 201.2a2.42 2.42 0 0 0 .7 2.4M219.1 205.1l.1 .1M219.1 205.1h.1M219.2 205.1v.1M219.7 203.9l-.1 .9M219.7 204.8h-.1M220.5 203.3h.1M220.5 203.3v.8l-.9 .6M220.5 203.3v.8l-.8 .7M221.9 202.2l-2.8 1.9v1"/>
<path d="M221.9 202.2v.1M221.9 202.2l.1 .1M222 202.3l-2.8 1.8v1.1M222 202.3v1l-2.8 1.8M222 202.3h.1M224.2 205.5l.1 .1M224.2 200.5l.1 5M224.3 205.6v.1M224.3 205.5v.2M224.3 205.6h.1M231.6 206.8l1.5 .2M231.6 206.8h.1"/>
<path d="M231.7 215.3l.1 .6-.2 .3M231.7 215.3l-.3 .4 .2 .5M231.7 215.3l-2.3-.4-.3 .4 .1 .5 2.4 .4M232.5 205.3l-.9 .6v.9M232.5 205.3h.1M232.5 205.3l1.4 .2M232.7 212.6l.1 .6-.3 .4M232.7 212.6l-.3 .4 .1 .6M232.7 212.6l-2.4-.4-.3 .4 .2 .6 2.3 .4M232.7 216.6l.1 .7-.3 .3M232.7 216.6l-.3 .5 .1 .5M232.7 216.6l-2.4-.4-.3 .5 .2 .5 2.3 .4"/>
<path d="M233.1 207h.1M233.7 213.9l.1 .7-.3 .3M233.7 213.9l-.3 .5 .1 .5M233.7 213.9l-2.4-.4-.3 .5 .1 .5 2.4 .4M233.9 205.5l-.9 .7 .1 .8M233.9 205.5v.9l-.8 .6M244.5 206.6a1.65 1.65 0 0 1-.4 2.5M244.5 206.6a1.71 1.71 0 0 0-.4 2.5M244.5 206.6l-2.3-.4a1.71 1.71 0 0 0-.4 2.5l2.3 .4M244.7 206.7h.1M244.7 206.7l2.3 .4M247.5 204.7a1.65 1.65 0 0 1-.5 2.4"/>
<path d="M247.5 204.7a1.71 1.71 0 0 0-.5 2.4M247.5 204.7l-2.4-.4a1.82 1.82 0 0 0-.5 2.3M262.3 212.6l.1 15M263.1 213.8v1.2M263.1 213.8h.1M263.1 215h.1M263.2 213.7h.1M263.2 213.7l-.1 1.3M263.2 213.7l-.1 .1M263.3 213.6h.1M263.3 214.9h.1M263.3 213.6l.1 1.3"/>
<path d="M263.4 213.5h.1M263.4 213.5v1.4M263.4 213.5l-.1 .1M264.5 211.2h.1M264.6 211.2v2.8M264.6 211.2l-2.3 1.4M264.7 213.9l-.1 .1M264.7 214h-.1M264.8 211.8l2.9-1.9-.1 1.1-2.9 1.9zM264.9 216.9v1.8l.5 .1M265.3 216.7l-1.1 .8v2.1l-1 .8v2.5M265.3 216.7l.1 2.1"/>
<path d="M265.3 216.7h.1M266 218.4l-.1 2.2-1 .7M266.3 218.2l-.1 2.6M266.3 218.2l.1 .2M266.4 218.2v.2M266.4 218.2l-1 .6M266.4 218.4v2M267.2 210.1v.8l-2.5 1.7M267.8 213.5h.1M267.9 208.9l-.2 3M267.9 208.9v2.9l-3.2 2.1M267.9 212.8l-.1 .6-.1-.4 .1 .5"/>
<path d="M267.9 212.8h.1M268 212.8h-.1M268 212.8l-.2 .7M268 213.1v.2M268 213.3h.1M268 212.8v.5M268 212.8v.3M268 213l.1 .2M268.1 212.7l-.1 .1M268.1 213.2h.1M268.1 213.3h-.1M268.1 212.7l.1 .1"/>
<path d="M268.1 212.7l-.1 .2M268.1 212.7h.1M268.2 213.1l-.1 .1M268.2 212.8v.3M268.2 212.7v.4M268.2 213.1l-.1 .2M268.3 213.1h.1M268.3 212.6h.1M268.3 212.6v.5M268.4 213h.1M268.5 213l-.2 .1M268.5 213h.1"/>
<path d="M268.5 212.8v.2M268.5 212.4v.4M268.5 212.4v.1M268.5 212.4h.1M268.5 212.4v.5M268.6 212.9h-.1M268.6 212.8v.1M268.6 212.8l-.1 .1M268.6 212.3v.5M268.6 212.3h.1M268.7 212.3h.1M268.7 212.3h-.1"/>
<path d="M268.7 212.3l-.2 .7M268.7 212.8h.1M268.7 212.3v.5M268.8 212.3l.1 .4M268.8 212.7h.1M268.9 212.1v.5l-.2-.3M268.9 212.1h.1M269 212.7h.1M269 212.2l-.1 .5M269 212.1h.1M269 212.1h-.1M269 212.1v.6"/>
<path d="M269.1 212.6h.1M269.1 212h.1M269.1 212v.6M269.2 212.2h.1M269.2 211.9h.1M269.2 212.2l-.1 .1M269.2 212.4h.1M269.2 211.9l-.1 .1M269.2 211.9l-.1 .6 .1-.1M269.2 212.5l-.1 .1M269.2 212.4v.1M269.4 207.9h.1"/>
<path d="M269.5 207.9l-1.6 1M269.5 207.9v5.4l.4-.3M269.9 213l.1 .5M270 213.5l.2 .1M270.1 213.5h-.1M270.4 212.1l.2 .2-.2 .4zM270.4 210.3l.2 .2-.2 .4zM270.4 208.5l.2 .1-.2 .4zM270.4 212.1l-.1 .5M270.4 210.3v.1M270.4 208.5l-.1 .5M270.4 210.4l-.1 .4"/>
<path d="M270.8 211l.2 .1-.2 .4zM270.8 209.1l.2 .2-.2 .4zM270.8 210.9l-.1 .5M270.8 209.1l-.1 .5zM270.8 210.9l-.1 .6M271.1 211.6l.3 .2-.2 .4zM271.1 209.8l.3 .1-.2 .5zM271.1 208l.3 .1-.2 .4zM271.2 211.6l-.1 .5zM271.2 209.8l-.1 .5zM271.2 207.9l-.1 .6zM271.3 213.9h.1"/>
<path d="M271.3 213.2h.1M271.3 213.2v.7M271.4 213.2h.1M271.4 213.2h-.1M271.4 213.7h.1M271.4 213.7v-.4l-.1 .6M271.5 213.1v.5l-.1-.4M271.5 213.1h.1M271.5 210.5l.2 .1-.2 .4zM271.5 208.6l.2 .2-.2 .4zM271.5 213.1v.6M271.6 213.7h.1"/>
<path d="M271.6 210.4l-.1 .5M271.6 208.6v.1M271.6 213.2v.5M271.6 208.7l-.1 .4M271.6 213.1h.1M271.6 213.1v.6M271.6 213.1h-.1M271.7 213.6h.1M271.7 213v.6M271.7 213h.1M271.8 213.3v.2M271.8 213.5h.1"/>
<path d="M271.8 213v.3M271.9 213v.4M271.9 213.5h.1M271.9 211.1l.2 .1-.2 .5zM271.9 209.3l.2 .1-.2 .4zM271.9 207.4l.2 .2-.2 .4zM271.9 212.8l-.1 .2M271.9 213.4h.1M271.9 211.1l.1 .1M271.9 209.2l.1 .2M271.9 207.4l.1 .2M272 207.4v.2"/>
<path d="M272 211.2l-.1 .4M272 209.4l-.1 .3M272 207.6l-.1 .3M272 212.8h-.1M272 212.8h.1M272 212.9h.1M272 212.9l-.1 .1M272 209.4l-.1 .4M272 212.8v.1M272 213.3l-.1 .1M272 213.3h.1M272 213.4l-.1 .1"/>
<path d="M272.1 213.4h.1M272.1 213.2h.1M272.1 213.2v.2M272.1 213.3v.1M272.3 209.9l.2 .2-.2 .4zM272.3 208.1l.2 .1-.2 .5zM272.3 209.9v.1M272.3 208.1l-.1 .5M272.3 209.9l.1 .1M272.3 210l-.1 .4M272.4 210l-.1 .4M272.7 210.6l.2 .1-.2 .4z"/>
<path d="M272.7 208.8l.2 .1-.2 .4zM272.7 206.9l.2 .2-.2 .4zM272.7 210.6l-.1 .5M272.7 208.7v.2M272.7 206.9v.1M272.7 206.9l.1 .1M272.7 207l-.1 .4M272.8 208.9l-.2 .3zM273.1 209.4l.2 .1-.2 .5zM273.1 207.6l.2 .1-.2 .4zM273.1 209.4l-.1 .5M273.1 207.6l-.1 .5z"/>
<path d="M273.5 210.1l.2 .1-.2 .4zM273.5 208.2l.2 .2-.2 .4zM273.5 206.4l.2 .1-.2 .5zM273.5 208.2l-.1 .5zM273.5 206.4l-.1 .5M273.5 210l-.1 .5 .1-.5M273.7 205.4l-3.7 2.5-.1 5.1M273.7 205.4h.1M273.8 205.4l-3.7 2.5-.1 5.2 .2 .5M273.8 205.4l.2 .4-.1 5.2-3.7 2.6M276 215.3v.1M276.2 215.4l.2 .1"/>
<path d="M276.3 215.5h-.1M276.5 209.6h.1M276.5 210.4h.1M276.5 209.6v.8M276.5 210h.2l-.2 .3zM276.6 209.6l-.1 .3 .2-.3M276.6 209.5l.1 .1M276.7 209.6h.1M276.7 209.9h-.1M276.7 209.8h.1M276.7 209.4l-.2 .2M276.7 209.4h.1"/>
<path d="M276.7 211.1h.1M276.7 209.4v.1M276.7 209.5v.1M276.7 211.5l.4-.2a2.77 2.77 0 0 1-.7 4 2.89 2.89 0 0 1 .3-3.8zM276.7 209.9l-.2 .5M276.7 209.6v.2M276.9 211.4a4.2 4.2 0 0 1-.7 3.8M276.9 211.1h.1M276.9 211.1a2.04 2.04 0 0 0-1.3 2 2.04 2.04 0 0 0 .6 2.4M277 211.3a3 3 0 0 1-.7 3.9M277.1 211.1a2.97 2.97 0 0 1-.7 4.4M277.1 211.1a2 2 0 0 0-1.2 2 2 2 0 0 0 .5 2.4"/>
<path d="M277.1 211.1h-.2a2 2 0 0 0-1.3 2 2 2 0 0 0 .6 2.3M278.9 213.4h.1M279.2 213.5h-.1M279.3 208.5h.1M279.5 207.5h.1M279.5 207.5l-.2 1M279.5 207.6l.1 .4M279.5 207.6l-.1 .5zM279.5 207.5l.1 .8M279.6 208h.1M279.6 209.1v.1M279.6 209.5l.4-.1a2.77 2.77 0 0 1-.7 3.9 2.89 2.89 0 0 1 .3-3.8z"/>
<path d="M279.6 208.3h.1M279.6 208.3v-.2l-.3 .4M279.8 209.4a4.2 4.2 0 0 1-.7 3.8M279.8 209.1l.1 .1M279.9 209.4a3 3 0 0 1-.7 3.9M280 209.2l-.2-.1a2.04 2.04 0 0 0-1.3 2.1 1.93 1.93 0 0 0 .6 2.3h.1M280 209.2a2.97 2.97 0 0 1-.7 4.3M280 209.2a2 2 0 0 0-1.2 2 2 2 0 0 0 .5 2.3M280 209.2l-.2-.1a2.01 2.01 0 0 0-1.2 2.1 1.78 1.78 0 0 0 .7 2.3M281.4 205.2v.1M281.4 205.3v9.5l-19 12.8M281.4 205.3l-7.4 4.9"/>
<path d="M294.3 217.4l.4 .1M294.3 217.4h.1M294.8 217.5h-.1M294.8 217.4h.1M294.8 216.5h.1M294.9 216.5h.1M294.9 217.4h-.1M294.9 216.5l-.1 .9M295 217.3h.1M295 216.4v.9M295 216.4h.1M295.2 216.3v.9"/>
<path d="M295.2 217.2h.1M295.2 216.3h.1M295.3 217.1h.1M295.3 216.2v.9M295.3 216.2h.1M295.3 215.8l-1 .7v.9M295.3 215.8h.1M295.3 215.8l.5 .1M295.4 216.2h.1M295.4 216.2l-.1 .9M295.5 217h.1M295.5 216.1h.1"/>
<path d="M295.5 216.1v.9M295.6 216.8v.1M295.6 216.9h.1M295.6 216h.1M295.7 216h.1M295.7 216.9h-.1M295.7 215.9h.1M295.7 216.8v.1M295.7 216l-.1 .9M295.8 215.9l-1.1 .7v.9M295.8 215.9v.9l-1 .7M306 217.2h.2a1.53 1.53 0 0 1-.3 2.1l-.3-.7z"/>
<path d="M306.4 216.4a2.67 2.67 0 0 1-.7 3.7M306.4 216.4a2.78 2.78 0 0 0-1 3.5l.3 .2M306.4 216.4l-.5-.1a2.79 2.79 0 0 0-.9 3.5l.7 .3M308.9 215.3l.2-.1a1.53 1.53 0 0 1-.3 2.2l-.3-.8zM309.3 214.4a2.67 2.67 0 0 1-.7 3.8M309.3 214.4a2.78 2.78 0 0 0-1 3.5l.3 .3M309.3 214.4l-.5-.1a2.79 2.79 0 0 0-.9 3.6l.7 .3M263.2 222.8h.1M263.2 222.8v.1M264.1 222.2v.1M264.1 222.2l-.9 .6M264.2 222.2v2.1"/>
<path d="M264.2 222.2l-1 .7M264.2 222.2h-.5l-.6 .3M264.2 224.3h.1M264.3 224.3h-.1M264.9 221.3v2.1l-.7 .6M264.9 221.3l.5 .1M265.2 223.7l-1 .6M265.4 223.3l-.2 .4M265.4 221.4v2.1l-1.1 .8M266.3 220.8l-1 .6-.1 2.3M266.3 220.8l-.9 .6M266.4 220.4l-.1 .4"/>
<path d="M292.4 227.7h.3M292.4 227.7h.1M292.7 227.7l.9-.6 .1 2.1M293.3 224.6l-1 .7 .1 2.4M293.3 227.3l.1 1.8M293.3 224.6h.3M293.4 229.1l.3 .1M293.4 229.1h.1M293.6 224.6l-1 .8 .1 2.3M293.7 229.2h.1M294.2 225a.5 .5 0 0 1 .3 .5 .5 .5 0 0 1-.5 .4zM294.4 221.7l-1 .8-.1 2.1"/>
<path d="M294.4 221.7h.1M294.4 221.7h.3M294.7 221.7l-1 .8-.1 2.1M294.7 221.7l.1 2.2 1-.7M295.4 223.2l-.6 .4M295.4 223.2h.1M295.4 223.2h.4M295.8 223.2v2.4l-1 .7v2.1l-1.1 .8"/>
</g>
<path d="M12 269.3h396zM12 269h396v.3h-396z" fill-rule="evenodd" fill="#504e49"/>
<text font-size="7.8" fill="#141413" x="12" y="24.7">手柄 PCB、胶垫与麦克风组件</text>
<text font-size="3.5" fill="#141413" x="12" y="274.9">Famicom 详细模型图纸</text>
<g font-size="3.2" fill="#1b365d">
<text x="12" y="15.3">HVC-001 · 红白机与双有线手柄</text>
<text x="375.7" y="15.3">Famicom-DWG-04 / 12</text>
<text x="109.1" y="50.4">≈ 121</text>
<text x="304.4" y="50.4">≈ 121</text>
</g>
<g font-size="3.2" fill="#504e49">
<text x="12" y="30.9">两只手柄均保留独立 PCB、移位寄存器、导电胶垫和传动件。二号手柄另有麦克风胶囊、电位器与额外导线；布线为几何示意。</text>
<text x="198.7" y="274.5">单位 mm · 比例见各视图</text>
<text x="317.6" y="274.5">图号 Famicom-DWG-04</text>
<text x="12" y="279.3">局部尺寸为本模型近似值 · 内部为布局示意</text>
<text x="198.7" y="278.8">CAD Study · 2026-11-08</text>
<text x="317.6" y="278.8">第 4 / 12 页 · A3</text>
</g>
<g font-size="3.2" fill="#141413">
<text x="93" y="148">一号 PCB 与输入件 · 1.222:1</text>
<text x="287.4" y="148">二号 PCB 与音频输入 · 1.222:1</text>
<text x="185" y="244">二号手柄按自身法向展开 · 0.360:1</text>
<text x="12" y="253.3">两只手柄均保留独立 PCB、移位寄存器、导电胶垫和传动件。 图中尺寸单位统一为 mm，数字对应当前模型的几何和坐标。公开整体尺寸已注明来源，局部近似数字不能用作制造公差或真实电子规格。</text>
<text x="12" y="258.6">二号手柄另有麦克风胶囊、电位器与额外导线；布线为几何示意。 爆炸位移用于区分装配层，缩放视图不会改变尺寸数字。每个零件编号都可在组件清单中检索，重新修改模型后应同步重建这些图纸。</text>
</g>
</svg>
